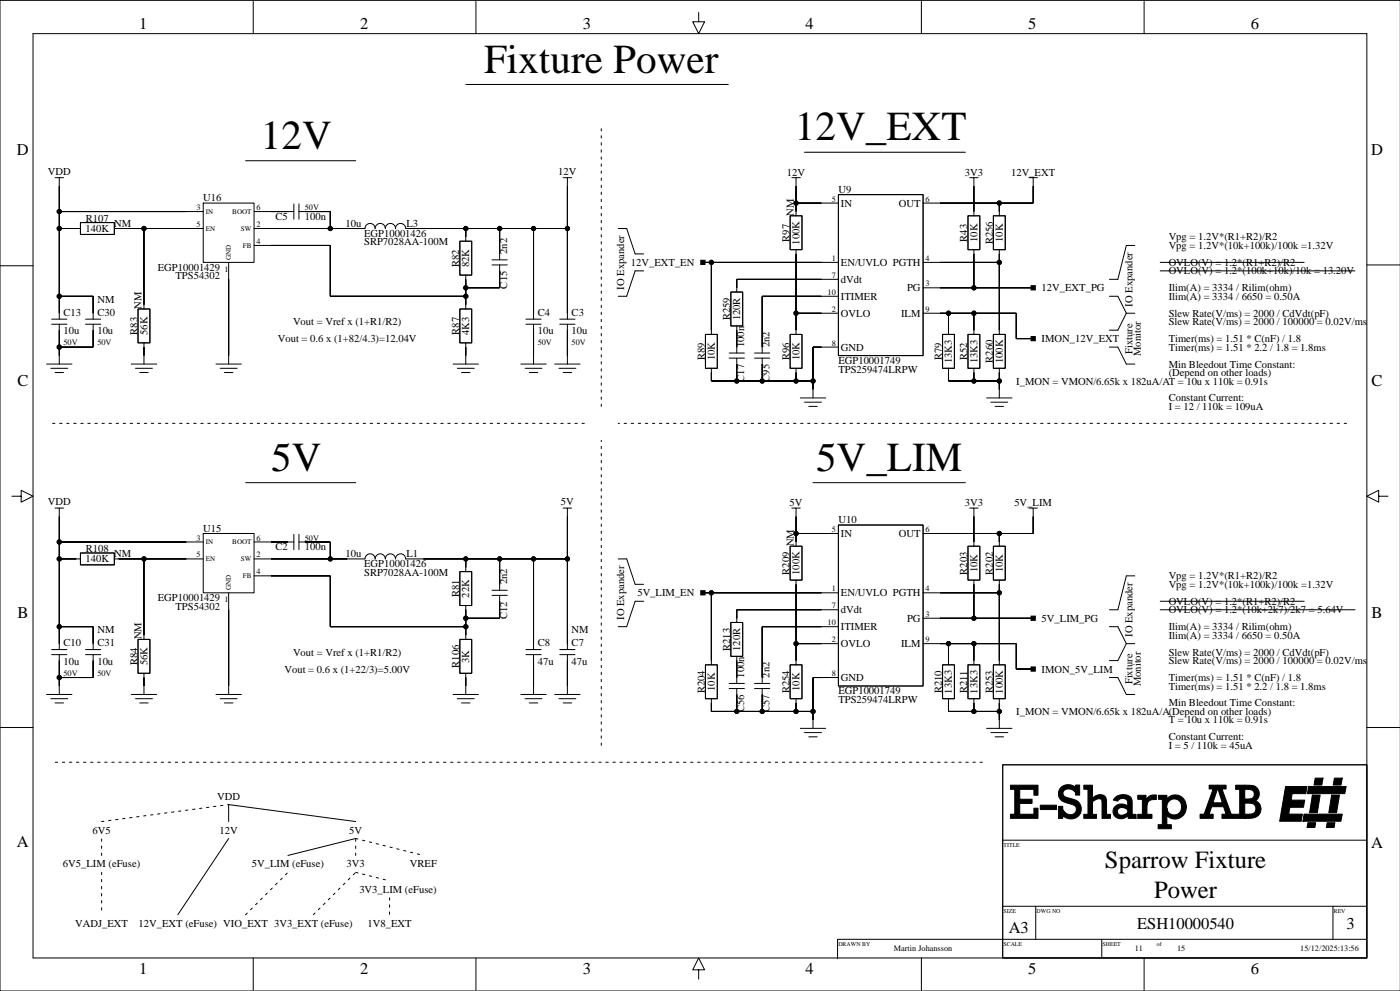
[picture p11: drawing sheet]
<svg xmlns="http://www.w3.org/2000/svg" width="420mm" height="297mm" viewBox="0 0 420 297" stroke-linecap="round" stroke-linejoin="round" font-family="sans-serif">
<g fill="none" stroke="#000" stroke-width=".3">
<path d="M9.9 10.1h400v277h-400zM75.9 .4v9.7M142.7 .4v9.7M209.5 3.7v2.8h1.8l-1.8 3.6-1.8-3.6h1.8M276.3 .4v9.7M343.1 .4v9.7M419.9 .1h-419.9v296.9h419.9M139.7 25.3h78.7M16.5 53.3h1.3v42.4M17.8 55.8h.1M17.8 53.3h1.2M73.6 48.2h33.1"/>
<path d="M168.9 53.3h1.2v42.4M170.1 55.8h.1M170.1 53.3h1.3M237.4 53.3h1.3v11.4M238.7 55.8h.1M238.7 53.3h1.3M241.2 45.6h48.3M251.4 58.3h25.4v48.3h-25.4zM290.8 53.3h1.2v11.4M292 55.8h.1M292 53.3h1.3M308.5 53.3h1.3v7.6h-33"/>
<path d="M309.8 55.8h.1M309.8 53.3h1.3M0 79.7h9.9M17.8 63.4h43.1M17.8 68.5h6.3M24.1 66.7h10.2v3.6h-10.2zM34.3 68.5h26.6M43.2 68.5v24.1M60.9 60.9h15.3v17.7h-15.3zM68.6 78.6v30.5M76.2 68.5h33.2a1.52 1.52 0 0 1 1.6-1.5 1.52 1.52 0 0 1 1.5 1.5 1.52 1.52 0 0 1 1.5-1.5 1.52 1.52 0 0 1 1.5 1.5 1.52 1.52 0 0 1 1.6-1.5 1.52 1.52 0 0 1 1.5 1.5 1.52 1.52 0 0 1 1.5-1.5 1.52 1.52 0 0 1 1.5 1.5h48.5M76.2 63.4h11.9"/>
<path d="M76.2 73.6h22.8v15.2h40.7M88.1 61.1v4.6M89.6 61.1v4.6M89.6 63.4h9.4v5.1M137.9 72.3h3.5v10.2h-3.5zM139.7 68.5v3.8M147.5 79.4h4.6M147.5 77.9h4.6M149.8 68.5v9.4M149.8 79.4v6.9h-10.1M160 68.5v27.2M185.4 68.5h2.5l2.6 7.6h2.5"/>
<path d="M210.8 78.6h40.6M213.3 78.6v21.6M236.9 64.7h3.6v10.1h-3.6zM238.7 60.9h12.7M238.7 74.8v25.4M276.8 78.6h22.9M290.3 64.7h3.5v10.1h-3.5zM292 74.8v11.5M297.9 64.7h3.5v10.1h-3.5zM299.7 60.9v3.8M299.7 74.8v25.4M340.3 73.6h-2.6l-2.5 10.1h-2.5"/>
<path d="M347.9 78.6h43.2M409.9 79.4h9.9M15.5 95.7h4.6M15.5 97.2h4.6M17.8 97.2v11.9M17.8 88.8h10.1v6.9M25.6 95.7h4.6M25.6 97.2h4.6M27.9 97.2v6.8h-10.1M41.4 92.6h3.5v10.2h-3.5zM137.9 92.6h3.5v10.2h-3.5zM139.7 82.5v10.1"/>
<path d="M157.7 95.7h4.6M157.7 97.2h4.6M160 97.2v11.9M167.9 95.7h4.5M167.9 97.2h4.5M170.1 97.2v11.9M193 81.2h-2.5l-2.6 7.6h-2.5M219.2 87.5h3.5v10.2h-3.5zM220.9 97.7v8.1M238.7 93.9h12.7M251.4 88.8h-22.9v17M251.4 83.7h-30.5v3.8"/>
<path d="M276.8 86.3h33M276.8 93.9h27.9v7.6h5.1M284.4 93.9v6.3M292 93.9v6.3M332.7 88.8h2.5l2.5 5.1M337.7 93.9h2.6M337.7 93.9l-2.5 5.1h-2.5M347.9 81.2h58.4M14 109.1h7.6M15.2 110.4h5.1M16.5 111.7h2.5M39.4 109.1h7.6"/>
<path d="M40.6 110.4h5.1M41.9 111.7h2.5M43.2 102.8v6.3M64.8 109.1h7.6M66 110.4h5.1M67.3 111.7h2.5M135.9 109.1h7.6M137.1 110.4h5.1M138.4 111.7h2.5M139.7 102.8v6.3M156.2 109.1h7.6M157.4 110.4h5.1"/>
<path d="M158.7 111.7h2.6M166.3 109.1h7.7M167.6 110.4h5.1M168.9 111.7h2.5M211.5 100.2h3.6v10.2h-3.6zM213.3 110.4v3.8h30.5M218.6 107.3h4.6M218.6 105.8h4.6M220.9 107.3v6.9M226.3 107.3h4.5M226.3 105.8h4.5M228.5 107.3v6.9"/>
<path d="M236.9 100.2h3.6v10.2h-3.6zM238.7 110.4v3.8M240 119.3h7.6M251.4 104h-7.6v15.3M282.6 100.2h3.6v10.2h-3.6zM284.4 110.4v3.8h15.3M290.3 100.2h3.5v10.2h-3.5zM292 110.4v3.8M295.8 119.3h7.7M297.9 100.2h3.5v10.2h-3.5zM299.7 110.4v8.9M332.7 104h2.5l2.5 5.1h2.6"/>
<path d="M241.2 120.5h5.1M242.5 121.8h2.6M297.1 120.5h5.1M298.4 121.8h2.5M3.6 148.7h2.7v-1.7l3.6 1.7-3.6 1.8v-1.8M16.5 152.3h1.3v42.4M17.8 154.8h.1M17.8 152.3h1.2M60.9 159.9h15.3v17.8h-15.3zM73.6 144.7h33.1M168.9 152.3h1.2v42.4M170.1 154.8h.1"/>
<path d="M170.1 152.3h1.3M237.4 152.3h1.3v11.4M238.7 154.8h.1M238.7 152.3h1.3M238.7 159.9h12.7M243.8 144.7h45.7M251.4 157.4h25.4v48.2h-25.4zM290.8 152.3h1.2v11.4M292 154.8h.1M292 152.3h1.3M299.7 159.9v3.8M308.5 152.3h1.3v7.6h-33"/>
<path d="M309.8 154.8h.1M309.8 152.3h1.3M413.4 148.7v-1.7l-3.5 1.7 3.5 1.8v-1.8h2.8M17.8 162.4h43.1M17.8 167.5h6.3M24.1 165.8h10.2v3.5h-10.2zM34.3 167.5h26.6M43.2 167.5v24.2M68.6 177.7v30.5M76.2 167.5h33.2a1.52 1.52 0 0 1 1.6-1.5 1.52 1.52 0 0 1 1.5 1.5 1.52 1.52 0 0 1 1.5-1.5 1.52 1.52 0 0 1 1.5 1.5 1.52 1.52 0 0 1 1.6-1.5 1.52 1.52 0 0 1 1.5 1.5 1.52 1.52 0 0 1 1.5-1.5 1.52 1.52 0 0 1 1.5 1.5h48.5M76.2 162.4h11.9M76.2 172.6h22.8v15.2h40.7"/>
<path d="M88.1 160.2v4.5M89.6 162.4h9.4v5.1M89.6 160.2v4.5M137.9 171.3h3.5v10.2h-3.5zM139.7 167.5v3.8M147.5 178.4h4.6M147.5 176.9h4.6M149.8 167.5v9.4M149.8 178.4v6.9h-10.1M160 167.5v27.2M185.4 167.5h2.5l2.6 7.6h2.5M210.8 177.7h40.6"/>
<path d="M213.3 177.7v21.6M236.9 163.7h3.6v10.2h-3.6zM238.7 173.9v25.4M276.8 177.7h22.9M290.3 163.7h3.5v10.2h-3.5zM292 173.9v11.4M297.9 163.7h3.5v10.2h-3.5zM299.7 173.9v25.4M340.3 172.6h-2.6l-2.5 10.2h-2.5M15.5 194.7h4.6M15.5 196.2h4.6M17.8 196.2v12"/>
<path d="M17.8 187.8h10.1v6.9M25.6 194.7h4.6M25.6 196.2h4.6M27.9 196.2v6.9h-10.1M41.4 191.7h3.5v10.1h-3.5zM137.9 191.7h3.5v10.1h-3.5zM139.7 181.5v10.2M157.7 194.7h4.6M157.7 196.2h4.6M160 196.2v12M167.9 194.7h4.5M167.9 196.2h4.5"/>
<path d="M170.1 196.2v12M193 180.2h-2.5l-2.6 7.6h-2.5M211.5 199.3h3.6v10.1h-3.6zM219.2 186.6h3.5v10.1h-3.5zM220.9 196.7v8.2M236.9 199.3h3.6v10.1h-3.6zM238.7 192.9h12.7M251.4 187.8h-22.9v17.1M251.4 182.8h-30.5v3.8M276.8 185.3h33M276.8 192.9h27.9v7.6h5.1M282.6 199.3h3.6v10.1h-3.6z"/>
<path d="M284.4 192.9v6.4M290.3 199.3h3.5v10.1h-3.5zM292 192.9v6.4M297.9 199.3h3.5v10.1h-3.5zM332.7 187.8h2.5l2.5 5.1M337.7 192.9l-2.5 5.1h-2.5M337.7 192.9h2.6M347.9 180.2h43.2M347.9 182.8h58.4M0 218.1h9.9M14 208.2h7.6M15.2 209.4h5.1"/>
<path d="M16.5 210.7h2.5M39.4 208.2h7.6M40.6 209.4h5.1M41.9 210.7h2.5M43.2 201.8v6.4M64.8 208.2h7.6M66 209.4h5.1M67.3 210.7h2.5M135.9 208.2h7.6M137.1 209.4h5.1M138.4 210.7h2.5M139.7 201.8v6.4"/>
<path d="M156.2 208.2h7.6M157.4 209.4h5.1M158.7 210.7h2.6M166.3 208.2h7.7M167.6 209.4h5.1M168.9 210.7h2.5M213.3 209.4v3.8h30.5M218.6 206.4h4.6M218.6 204.9h4.6M220.9 206.4v6.8M226.3 206.4h4.5M226.3 204.9h4.5"/>
<path d="M228.5 206.4v6.8M238.7 209.4v3.8M240 218.3h7.6M241.2 219.6h5.1M251.4 203.1h-7.6v15.2M284.4 209.4v3.8h15.3M292 209.4v3.8M295.8 218.3h7.7M297.1 219.6h5.1M299.7 209.4v8.9M332.7 203.1h2.5l2.5 5.1h2.6M409.9 218.1h9.9"/>
<path d="M242.5 220.9h2.6M298.4 220.9h2.5M300.7 229.2h109.2v57.9h-109.2zM68.6 246.3v-5.1l38.1 5.1M68.6 251.3l-15.3 22.9M106.7 251.3l-20.4 5.1M300.7 251.8h108.9M300.7 271.6h108.9M310.6 271.6v9.9M399.7 271.6v9.9M75.9 287.1v9.7M142.7 287.1v9.7"/>
<path d="M209.5 290.7h1.8l-1.8-3.6-1.8 3.6h1.8v2.8M276.3 287.1v9.7M330.4 281.5v5.6M343.1 287.1v9.7M409.6 281.5h-158.5v5.9"/>
<circle cx="17.8" cy="68.5" r=".63"/>
<circle cx="17.8" cy="63.4" r=".63"/>
<circle cx="43.2" cy="68.5" r=".63"/>
<circle cx="99" cy="68.5" r=".63"/>
<circle cx="139.7" cy="68.5" r=".63"/>
<circle cx="149.8" cy="68.5" r=".63"/>
<circle cx="160" cy="68.5" r=".63"/>
<circle cx="170.1" cy="68.5" r=".63"/>
<circle cx="213.3" cy="78.6" r=".63"/>
<circle cx="238.7" cy="60.9" r=".63"/>
<circle cx="299.7" cy="78.6" r=".63"/>
<circle cx="299.7" cy="60.9" r=".63"/>
<circle cx="17.8" cy="88.8" r=".63"/>
<circle cx="139.7" cy="88.8" r=".63"/>
<circle cx="139.7" cy="86.3" r=".63"/>
<circle cx="238.7" cy="93.9" r=".63"/>
<circle cx="284.4" cy="93.9" r=".63"/>
<circle cx="292" cy="93.9" r=".63"/>
<circle cx="292" cy="86.3" r=".63"/>
<circle cx="17.8" cy="104" r=".63"/>
<circle cx="220.9" cy="114.2" r=".63"/>
<circle cx="228.5" cy="114.2" r=".63"/>
<circle cx="238.7" cy="114.2" r=".63"/>
<circle cx="243.8" cy="114.2" r=".63"/>
<circle cx="292" cy="114.2" r=".63"/>
<circle cx="299.7" cy="114.2" r=".63"/>
<circle cx="238.7" cy="159.9" r=".63"/>
<circle cx="299.7" cy="159.9" r=".63"/>
<circle cx="17.8" cy="167.5" r=".63"/>
<circle cx="17.8" cy="162.4" r=".63"/>
<circle cx="43.2" cy="167.5" r=".63"/>
<circle cx="99" cy="167.5" r=".63"/>
<circle cx="139.7" cy="167.5" r=".63"/>
<circle cx="149.8" cy="167.5" r=".63"/>
<circle cx="160" cy="167.5" r=".63"/>
<circle cx="170.1" cy="167.5" r=".63"/>
<circle cx="213.3" cy="177.7" r=".63"/>
<circle cx="299.7" cy="177.7" r=".63"/>
<circle cx="17.8" cy="187.8" r=".63"/>
<circle cx="139.7" cy="187.8" r=".63"/>
<circle cx="139.7" cy="185.3" r=".63"/>
<circle cx="238.7" cy="192.9" r=".63"/>
<circle cx="284.4" cy="192.9" r=".63"/>
<circle cx="292" cy="185.3" r=".63"/>
<circle cx="292" cy="192.9" r=".63"/>
<circle cx="17.8" cy="203.1" r=".63"/>
<circle cx="220.9" cy="213.2" r=".63"/>
<circle cx="228.5" cy="213.2" r=".63"/>
<circle cx="238.7" cy="213.2" r=".63"/>
<circle cx="243.8" cy="213.2" r=".63"/>
<circle cx="292" cy="213.2" r=".63"/>
<circle cx="299.7" cy="213.2" r=".63"/>
</g>
<g fill="#000" stroke="#000" stroke-width=".3">
<path d="M17.8 55.8v7.6z" fill-rule="evenodd"/>
<path d="M170.1 55.8v12.7z" fill-rule="evenodd"/>
<path d="M238.7 55.8v5.1z" fill-rule="evenodd"/>
<path d="M292 55.8v7.6z" fill-rule="evenodd"/>
<path d="M309.8 55.8v5.1z" fill-rule="evenodd"/>
<path d="M17.8 63.4v5.1z" fill-rule="evenodd"/>
<path d="M17.8 68.5v20.3z" fill-rule="evenodd"/>
<path d="M17.8 68.5h5.1z" fill-rule="evenodd"/>
<path d="M35.6 68.5h7.6z" fill-rule="evenodd"/>
<path d="M43.2 68.5v22.8z" fill-rule="evenodd"/>
<path d="M43.2 68.5h12.7z" fill-rule="evenodd"/>
<path d="M17.8 63.4h38.1z" fill-rule="evenodd"/>
<path d="M81.3 63.4h5z" fill-rule="evenodd"/>
<path d="M91.4 63.4h7.6z" fill-rule="evenodd"/>
<path d="M99 63.4v5.1z" fill-rule="evenodd"/>
<path d="M81.3 68.5h17.7z" fill-rule="evenodd"/>
<path d="M81.3 73.6h17.7z" fill-rule="evenodd"/>
<path d="M99 73.6v15.2z" fill-rule="evenodd"/>
<path d="M99 68.5h5.1z" fill-rule="evenodd"/>
<path d="M139.7 68.5v2.5z" fill-rule="evenodd"/>
<path d="M127 68.5h12.7z" fill-rule="evenodd"/>
<path d="M149.8 68.5v7.6z" fill-rule="evenodd"/>
<path d="M139.7 68.5h10.1z" fill-rule="evenodd"/>
<path d="M160 68.5v25.4z" fill-rule="evenodd"/>
<path d="M149.8 68.5h10.2z" fill-rule="evenodd"/>
<path d="M170.1 68.5v25.4z" fill-rule="evenodd"/>
<path d="M160 68.5h10.1z" fill-rule="evenodd"/>
<path d="M210.1 78h1.3v1.3h-1.3z" fill-rule="evenodd"/>
<path d="M210.8 78.6h2.5z" fill-rule="evenodd"/>
<path d="M213.3 78.6v20.4z" fill-rule="evenodd"/>
<path d="M238.7 60.9v2.5z" fill-rule="evenodd"/>
<path d="M238.7 76.1v17.8z" fill-rule="evenodd"/>
<path d="M238.7 60.9h7.6z" fill-rule="evenodd"/>
<path d="M213.3 78.6h33z" fill-rule="evenodd"/>
<path d="M292 76.1v10.2z" fill-rule="evenodd"/>
<path d="M299.7 60.9v2.5z" fill-rule="evenodd"/>
<path d="M281.9 60.9h17.8z" fill-rule="evenodd"/>
<path d="M281.9 78.6h17.8z" fill-rule="evenodd"/>
<path d="M299.7 78.6v20.4z" fill-rule="evenodd"/>
<path d="M299.7 76.1v2.5z" fill-rule="evenodd"/>
<path d="M299.7 60.9h10.1z" fill-rule="evenodd"/>
<path d="M17.8 88.8v5.1z" fill-rule="evenodd"/>
<path d="M17.8 99v5z" fill-rule="evenodd"/>
<path d="M27.9 88.8v5.1z" fill-rule="evenodd"/>
<path d="M17.8 88.8h10.1z" fill-rule="evenodd"/>
<path d="M27.9 99v5z" fill-rule="evenodd"/>
<path d="M68.6 83.7v22.9z" fill-rule="evenodd"/>
<path d="M139.7 88.8v2.5z" fill-rule="evenodd"/>
<path d="M139.7 86.3v2.5z" fill-rule="evenodd"/>
<path d="M99 88.8h40.7z" fill-rule="evenodd"/>
<path d="M139.7 83.7v2.6z" fill-rule="evenodd"/>
<path d="M149.8 81.2v5.1z" fill-rule="evenodd"/>
<path d="M139.7 86.3h10.1z" fill-rule="evenodd"/>
<path d="M160 99v7.6z" fill-rule="evenodd"/>
<path d="M170.1 99v7.6z" fill-rule="evenodd"/>
<path d="M220.9 99v5z" fill-rule="evenodd"/>
<path d="M220.9 83.7v2.6z" fill-rule="evenodd"/>
<path d="M228.5 88.8v15.2z" fill-rule="evenodd"/>
<path d="M238.7 93.9v5.1z" fill-rule="evenodd"/>
<path d="M238.7 93.9h7.6z" fill-rule="evenodd"/>
<path d="M220.9 83.7h25.4z" fill-rule="evenodd"/>
<path d="M228.5 88.8h17.8z" fill-rule="evenodd"/>
<path d="M281.9 93.9h2.5z" fill-rule="evenodd"/>
<path d="M284.4 93.9v5.1z" fill-rule="evenodd"/>
<path d="M281.9 86.3h10.1z" fill-rule="evenodd"/>
<path d="M292 93.9v5.1z" fill-rule="evenodd"/>
<path d="M284.4 93.9h7.6z" fill-rule="evenodd"/>
<path d="M292 93.9h12.7z" fill-rule="evenodd"/>
<path d="M304.7 93.9v7.6z" fill-rule="evenodd"/>
<path d="M309.2 85.6h1.2v1.3h-1.2z" fill-rule="evenodd"/>
<path d="M292 86.3h17.8z" fill-rule="evenodd"/>
<path d="M17.8 104v2.6z" fill-rule="evenodd"/>
<path d="M17.8 104h10.1z" fill-rule="evenodd"/>
<path d="M43.2 104v2.6z" fill-rule="evenodd"/>
<path d="M139.7 104v2.6z" fill-rule="evenodd"/>
<path d="M213.3 111.7v2.5z" fill-rule="evenodd"/>
<path d="M220.9 109.1v5.1z" fill-rule="evenodd"/>
<path d="M213.3 114.2h7.6z" fill-rule="evenodd"/>
<path d="M220.9 114.2h7.6z" fill-rule="evenodd"/>
<path d="M228.5 109.1v5.1z" fill-rule="evenodd"/>
<path d="M238.7 111.7v2.5z" fill-rule="evenodd"/>
<path d="M228.5 114.2h10.2z" fill-rule="evenodd"/>
<path d="M243.8 104v10.2z" fill-rule="evenodd"/>
<path d="M238.7 114.2h5.1z" fill-rule="evenodd"/>
<path d="M243.8 114.2v2.5z" fill-rule="evenodd"/>
<path d="M243.8 104h2.5z" fill-rule="evenodd"/>
<path d="M284.4 111.7v2.5z" fill-rule="evenodd"/>
<path d="M292 111.7v2.5z" fill-rule="evenodd"/>
<path d="M284.4 114.2h7.6z" fill-rule="evenodd"/>
<path d="M299.7 111.7v2.5z" fill-rule="evenodd"/>
<path d="M292 114.2h7.7z" fill-rule="evenodd"/>
<path d="M299.7 114.2v2.5z" fill-rule="evenodd"/>
<path d="M309.2 100.9h1.2v1.2h-1.2z" fill-rule="evenodd"/>
<path d="M304.7 101.5h5.1z" fill-rule="evenodd"/>
<path d="M17.8 154.8v7.6z" fill-rule="evenodd"/>
<path d="M170.1 154.8v12.7z" fill-rule="evenodd"/>
<path d="M238.7 159.9v2.5z" fill-rule="evenodd"/>
<path d="M238.7 154.8v5.1z" fill-rule="evenodd"/>
<path d="M238.7 159.9h7.6z" fill-rule="evenodd"/>
<path d="M292 154.8v7.6z" fill-rule="evenodd"/>
<path d="M299.7 159.9v2.5z" fill-rule="evenodd"/>
<path d="M281.9 159.9h17.8z" fill-rule="evenodd"/>
<path d="M309.8 154.8v5.1z" fill-rule="evenodd"/>
<path d="M299.7 159.9h10.1z" fill-rule="evenodd"/>
<path d="M17.8 162.4v5.1z" fill-rule="evenodd"/>
<path d="M17.8 167.5v20.3z" fill-rule="evenodd"/>
<path d="M17.8 167.5h5.1z" fill-rule="evenodd"/>
<path d="M35.6 167.5h7.6z" fill-rule="evenodd"/>
<path d="M43.2 167.5v22.9z" fill-rule="evenodd"/>
<path d="M43.2 167.5h12.7z" fill-rule="evenodd"/>
<path d="M17.8 162.4h38.1z" fill-rule="evenodd"/>
<path d="M81.3 162.4h5z" fill-rule="evenodd"/>
<path d="M91.4 162.4h7.6z" fill-rule="evenodd"/>
<path d="M99 162.4v5.1z" fill-rule="evenodd"/>
<path d="M81.3 167.5h17.7z" fill-rule="evenodd"/>
<path d="M99 172.6v15.2z" fill-rule="evenodd"/>
<path d="M81.3 172.6h17.7z" fill-rule="evenodd"/>
<path d="M99 167.5h5.1z" fill-rule="evenodd"/>
<path d="M139.7 167.5v2.6z" fill-rule="evenodd"/>
<path d="M127 167.5h12.7z" fill-rule="evenodd"/>
<path d="M139.7 167.5h10.1z" fill-rule="evenodd"/>
<path d="M149.8 167.5v7.6z" fill-rule="evenodd"/>
<path d="M149.8 167.5h10.2z" fill-rule="evenodd"/>
<path d="M160 167.5v25.4z" fill-rule="evenodd"/>
<path d="M160 167.5h10.1z" fill-rule="evenodd"/>
<path d="M170.1 167.5v25.4z" fill-rule="evenodd"/>
<path d="M210.1 177.1h1.3v1.2h-1.3z" fill-rule="evenodd"/>
<path d="M210.8 177.7h2.5z" fill-rule="evenodd"/>
<path d="M213.3 177.7v20.3z" fill-rule="evenodd"/>
<path d="M238.7 175.1v17.8z" fill-rule="evenodd"/>
<path d="M213.3 177.7h33z" fill-rule="evenodd"/>
<path d="M292 175.1v10.2z" fill-rule="evenodd"/>
<path d="M299.7 175.1v2.6z" fill-rule="evenodd"/>
<path d="M281.9 177.7h17.8z" fill-rule="evenodd"/>
<path d="M299.7 177.7v20.3z" fill-rule="evenodd"/>
<path d="M17.8 198v5.1z" fill-rule="evenodd"/>
<path d="M17.8 187.8v5.1z" fill-rule="evenodd"/>
<path d="M27.9 198v5.1z" fill-rule="evenodd"/>
<path d="M27.9 187.8v5.1z" fill-rule="evenodd"/>
<path d="M17.8 187.8h10.1z" fill-rule="evenodd"/>
<path d="M68.6 182.8v22.8z" fill-rule="evenodd"/>
<path d="M139.7 185.3v2.5z" fill-rule="evenodd"/>
<path d="M139.7 187.8v2.6z" fill-rule="evenodd"/>
<path d="M99 187.8h40.7z" fill-rule="evenodd"/>
<path d="M139.7 182.8v2.5z" fill-rule="evenodd"/>
<path d="M149.8 180.2v5.1z" fill-rule="evenodd"/>
<path d="M139.7 185.3h10.1z" fill-rule="evenodd"/>
<path d="M160 198v7.6z" fill-rule="evenodd"/>
<path d="M170.1 198v7.6z" fill-rule="evenodd"/>
<path d="M220.9 198v5.1z" fill-rule="evenodd"/>
<path d="M220.9 182.8v2.5z" fill-rule="evenodd"/>
<path d="M228.5 187.8v15.3z" fill-rule="evenodd"/>
<path d="M238.7 192.9v5.1z" fill-rule="evenodd"/>
<path d="M238.7 192.9h7.6z" fill-rule="evenodd"/>
<path d="M220.9 182.8h25.4z" fill-rule="evenodd"/>
<path d="M228.5 187.8h17.8z" fill-rule="evenodd"/>
<path d="M284.4 192.9v5.1z" fill-rule="evenodd"/>
<path d="M281.9 192.9h2.5z" fill-rule="evenodd"/>
<path d="M281.9 185.3h10.1z" fill-rule="evenodd"/>
<path d="M284.4 192.9h7.6z" fill-rule="evenodd"/>
<path d="M292 192.9v5.1z" fill-rule="evenodd"/>
<path d="M304.7 192.9v7.6z" fill-rule="evenodd"/>
<path d="M292 192.9h12.7z" fill-rule="evenodd"/>
<path d="M309.2 184.7h1.2v1.2h-1.2z" fill-rule="evenodd"/>
<path d="M292 185.3h17.8z" fill-rule="evenodd"/>
<path d="M17.8 203.1v2.5z" fill-rule="evenodd"/>
<path d="M17.8 203.1h10.1z" fill-rule="evenodd"/>
<path d="M43.2 203.1v2.5z" fill-rule="evenodd"/>
<path d="M139.7 203.1v2.5z" fill-rule="evenodd"/>
<path d="M213.3 210.7v2.5z" fill-rule="evenodd"/>
<path d="M220.9 208.2v5z" fill-rule="evenodd"/>
<path d="M213.3 213.2h7.6z" fill-rule="evenodd"/>
<path d="M228.5 208.2v5z" fill-rule="evenodd"/>
<path d="M220.9 213.2h7.6z" fill-rule="evenodd"/>
<path d="M238.7 210.7v2.5z" fill-rule="evenodd"/>
<path d="M228.5 213.2h10.2z" fill-rule="evenodd"/>
<path d="M238.7 213.2h5.1z" fill-rule="evenodd"/>
<path d="M243.8 213.2v2.6z" fill-rule="evenodd"/>
<path d="M243.8 203.1v10.1z" fill-rule="evenodd"/>
<path d="M243.8 203.1h2.5z" fill-rule="evenodd"/>
<path d="M284.4 210.7v2.5z" fill-rule="evenodd"/>
<path d="M292 210.7v2.5z" fill-rule="evenodd"/>
<path d="M284.4 213.2h7.6z" fill-rule="evenodd"/>
<path d="M299.7 213.2v2.6z" fill-rule="evenodd"/>
<path d="M292 213.2h7.7z" fill-rule="evenodd"/>
<path d="M299.7 210.7v2.5z" fill-rule="evenodd"/>
<path d="M309.2 199.9h1.2v1.3h-1.2z" fill-rule="evenodd"/>
<path d="M304.7 200.5h5.1z" fill-rule="evenodd"/>
<path d="M393.5 238.3h2.4l-.9 5.3h-2.3z" fill-rule="evenodd"/>
<path d="M394.4 233.2h2.3l-.3 2.1h-2.4z" fill-rule="evenodd"/>
<path d="M399.3 238.3h2.4l-.9 5.3h-2.3z" fill-rule="evenodd"/>
<path d="M392.4 235.7h11.3l-.4 2.2h-11.3z" fill-rule="evenodd"/>
<path d="M400.1 233.2h2.4l-.4 2.1h-2.3z" fill-rule="evenodd"/>
<path d="M303 235.4h8.3v3h-1.3v-1.8h-4.2v3h3.7v1.2h-3.7v3.3h4.2v-1.9h1.3v3.1h-8.3v-1.2h1.3v-7.5h-1.3z" fill-rule="evenodd"/>
<path d="M311.9 241.3h4.9v1.3h-4.9z" fill-rule="evenodd"/>
<path d="M318.1 236.1a3.4 3.4 0 0 1 4.4-.1v-.7h1.2v3h-1.2a1.9 1.9 0 0 0-2.1-1.8 1.37 1.37 0 0 0-1.7 1.3 1.37 1.37 0 0 0 1.6 1.4l1.1 .2a3.1 3.1 0 0 1 2.6 4.3 3.1 3.1 0 0 1-4.9 1.1l-.4-.3v.8h-1.3v-3.6h1.3a2.36 2.36 0 0 0 2.3 2.5 1.61 1.61 0 0 0 1.8-1.6 1.61 1.61 0 0 0-1.8-1.6l-1-.3a2.79 2.79 0 0 1-2.4-1.7 2.79 2.79 0 0 1 .5-2.9z" fill-rule="evenodd"/>
<path d="M325 235.4h2.6v3.8a2.57 2.57 0 0 1 3.9-.3l.3 1.2v4h1.2v1.2h-2.5l-.1-4.9-.2-.8a1.58 1.58 0 0 0-2.1 .4l-.5 .3v3.8h1.2v1.2h-3.8v-1.2h1.2v-7.5h-1.2z" fill-rule="evenodd"/>
<path d="M334.5 239a3.3 3.3 0 0 1 4.7 .2l.3 1.1v3.8h1.2v1.2h-2.4l-.1-2.6a1.8 1.8 0 0 0-3.1 .2 1.32 1.32 0 0 0 .6 1.4 1.32 1.32 0 0 0 1.5-.1l.9-.7v1.1a2.39 2.39 0 0 1-3.2 .6 2.39 2.39 0 0 1-.8-3.2 2.93 2.93 0 0 1 4.1-.4l-.1-1.4-.4-.5a1.85 1.85 0 0 0-2.6 .4l-1.3-.3z" fill-rule="evenodd"/>
<path d="M341.2 238.4h2.4v1.5l.5-.8 .7-.6 1.9-.2v1.3a2.04 2.04 0 0 0-2.7 1.6l-.1 2.9h1.5v1.2h-4.2v-1.2h1.4v-4.5h-1.4z" fill-rule="evenodd"/>
<path d="M347.4 238.4h2.5v1.1a3.4 3.4 0 0 1 4.4-.7 3.4 3.4 0 0 1 1.3 4.3 3.4 3.4 0 0 1-5.7 1.3v-2.1l.4 1a2.29 2.29 0 0 0 3.2 .3 2.29 2.29 0 0 0 .3-3.2 2.29 2.29 0 0 0-3.2-.3l-.6 .8-.1 .8v5.5h1.3v1.2h-3.9v-1.2h1.2v-7.6h-1.1z" fill-rule="evenodd"/>
<path d="M362.6 235.4h2.5v1.1l-1.4 4.1h2.8l-1.4-4.1v-1.1h2.6v1.1h-1.3l2.8 7.6h1.1v1.2h-3.9v-1.2h1.3l-.8-2.3h-3.6l-.7 2.3h1.2v1.2h-3.9v-1.2h1.2l2.7-7.6h-1.2z" fill-rule="evenodd"/>
<path d="M370.5 235.4h2.7v4.1h1a1.51 1.51 0 0 0 1.9-1.5 1.51 1.51 0 0 0-1.9-1.4h-.9v-1.2h.5a3 3 0 0 1 3.7 1.7 2.38 2.38 0 0 1-1.1 2.9 2.77 2.77 0 0 1 1.6 3.4 2.77 2.77 0 0 1-3.3 1.9h-1.4v-1.2l1.5-.1a1.68 1.68 0 0 0 1.8-1.8 1.68 1.68 0 0 0-2.2-1.5h-1.2v4.6h-2.7v-1.2h1.2v-7.5h-1.2z" fill-rule="evenodd"/>
<path d="M385.5 235.7h6.4l-.3 2.2h-4.1l-.4 1.9h4.1l-.3 2.2h-4.1l-.4 2h4.1l-.3 2.2h-6.5z" fill-rule="evenodd"/>
<path d="M391 244h11.5l-.4 2.2h-11.4z" fill-rule="evenodd"/>
<path d="M392.2 246.6h2.3l-.2 1.4h-2.3z" fill-rule="evenodd"/>
<path d="M398 246.6h2.3l-.2 1.4h-2.4z" fill-rule="evenodd"/>
<circle cx="17.8" cy="68.5" r=".63"/>
<circle cx="17.8" cy="63.4" r=".63"/>
<circle cx="43.2" cy="68.5" r=".63"/>
<circle cx="99" cy="68.5" r=".63"/>
<circle cx="139.7" cy="68.5" r=".63"/>
<circle cx="149.8" cy="68.5" r=".63"/>
<circle cx="160" cy="68.5" r=".63"/>
<circle cx="170.1" cy="68.5" r=".63"/>
<circle cx="213.3" cy="78.6" r=".63"/>
<circle cx="238.7" cy="60.9" r=".63"/>
<circle cx="299.7" cy="78.6" r=".63"/>
<circle cx="299.7" cy="60.9" r=".63"/>
<circle cx="17.8" cy="88.8" r=".63"/>
<circle cx="139.7" cy="88.8" r=".63"/>
<circle cx="139.7" cy="86.3" r=".63"/>
<circle cx="238.7" cy="93.9" r=".63"/>
<circle cx="284.4" cy="93.9" r=".63"/>
<circle cx="292" cy="93.9" r=".63"/>
<circle cx="292" cy="86.3" r=".63"/>
<circle cx="17.8" cy="104" r=".63"/>
<circle cx="220.9" cy="114.2" r=".63"/>
<circle cx="228.5" cy="114.2" r=".63"/>
<circle cx="238.7" cy="114.2" r=".63"/>
<circle cx="243.8" cy="114.2" r=".63"/>
<circle cx="292" cy="114.2" r=".63"/>
<circle cx="299.7" cy="114.2" r=".63"/>
<circle cx="238.7" cy="159.9" r=".63"/>
<circle cx="299.7" cy="159.9" r=".63"/>
<circle cx="17.8" cy="167.5" r=".63"/>
<circle cx="17.8" cy="162.4" r=".63"/>
<circle cx="43.2" cy="167.5" r=".63"/>
<circle cx="99" cy="167.5" r=".63"/>
<circle cx="139.7" cy="167.5" r=".63"/>
<circle cx="149.8" cy="167.5" r=".63"/>
<circle cx="160" cy="167.5" r=".63"/>
<circle cx="170.1" cy="167.5" r=".63"/>
<circle cx="213.3" cy="177.7" r=".63"/>
<circle cx="299.7" cy="177.7" r=".63"/>
<circle cx="17.8" cy="187.8" r=".63"/>
<circle cx="139.7" cy="187.8" r=".63"/>
<circle cx="139.7" cy="185.3" r=".63"/>
<circle cx="238.7" cy="192.9" r=".63"/>
<circle cx="284.4" cy="192.9" r=".63"/>
<circle cx="292" cy="185.3" r=".63"/>
<circle cx="292" cy="192.9" r=".63"/>
<circle cx="17.8" cy="203.1" r=".63"/>
<circle cx="220.9" cy="213.2" r=".63"/>
<circle cx="228.5" cy="213.2" r=".63"/>
<circle cx="238.7" cy="213.2" r=".63"/>
<circle cx="243.8" cy="213.2" r=".63"/>
<circle cx="292" cy="213.2" r=".63"/>
<circle cx="299.7" cy="213.2" r=".63"/>
</g>
<g fill="none" stroke="#000" stroke-width=".3" stroke-dasharray=".7 1.4">
<path d="M175.2 126.9h-160M180.3 121.8v-83.8M403.8 126.9h-218.4M180.3 223.4v-91.4M294.6 228.5h-279.4M30.5 246.3l38.1-5.1M30.5 256.4v-5.1M106.7 256.4v-5.1M106.7 251.3l20.3 5.1M30.5 261.5v12.7M73.6 274.2l12.7-12.7M94 274.2l12.7-12.7"/>
<path d="M106.7 261.5l10.1 2.5M116.8 269.1v5.1"/>
</g>
<g font-size="12.3">
<text x="145.1" y="21.8">Fixture Power</text>
<text x="78.2" y="44.6">12V</text>
<text x="238.4" y="42.1">12V_EXT</text>
<text x="81.3" y="141.1">5V</text>
<text x="244.7" y="141.1">5V_LIM</text>
</g>
<g font-size="7.4">
<text x="331.3" y="260.2">Sparrow Fixture</text>
<text x="346.1" y="269">Power</text>
</g>
<g font-size="4.9">
<text x="41.7" y="8.7">1</text>
<text x="108" y="8.7">2</text>
<text x="174.7" y="8.7">3</text>
<text x="241.5" y="8.7">4</text>
<text x="308.3" y="8.7">5</text>
<text x="375.1" y="8.7">6</text>
<text x="5.1" y="46.5">D</text>
<text x="411.1" y="46.5">D</text>
<text x="5.2" y="115.8">C</text>
<text x="411.3" y="115.8">C</text>
<text x="5.2" y="185.2">B</text>
<text x="411.3" y="185.2">B</text>
<text x="5.1" y="254">A</text>
<text x="411.1" y="254.2">A</text>
<text x="302.5" y="279.6">A3</text>
<text x="341" y="278.4">ESH10000540</text>
<text x="403.8" y="278.4">3</text>
<text x="41.7" y="291.8">1</text>
<text x="108" y="291.8">2</text>
<text x="174.7" y="291.8">3</text>
<text x="241.5" y="291.8">4</text>
<text x="308.3" y="291.8">5</text>
<text x="375.1" y="291.8">6</text>
</g>
<g font-size="3.2">
<text x="14.3" y="52.4">VDD</text>
<text x="167.4" y="52.4">12V</text>
<text x="236" y="52.7">12V</text>
<text x="289.3" y="52.7">3V3</text>
<text x="303.2" y="52.7">12V_EXT</text>
<text x="251.4" y="57.8">U9</text>
<text x="60.9" y="60.3">U16</text>
<text x="82.6" y="66">C5</text>
<text x="91.4" y="66">100n</text>
<text x="238" y="64.7" transform="rotate(-90 238 64.7)">NM</text>
<text x="252.2" y="61.9">IN</text>
<text x="269.5" y="61.9">OUT</text>
<text x="25.7" y="69.5">140K</text>
<text x="25.8" y="66.4">R107</text>
<text x="34.3" y="67.9">NM</text>
<text x="103.6" y="67.9">10u</text>
<text x="109.2" y="71">EGP10001426</text>
<text x="121.9" y="67.9">L3</text>
<text x="109.2" y="73.6">SRP7028AA-100M</text>
<text x="152.1" y="76.1" transform="rotate(-90 152.1 76.1)">2n2</text>
<text x="236.7" y="72.4" transform="rotate(-90 236.7 72.4)">R97</text>
<text x="239.8" y="73.3" transform="rotate(-90 239.8 73.3)">100K</text>
<text x="290.1" y="72.4" transform="rotate(-90 290.1 72.4)">R43</text>
<text x="293.1" y="72.5" transform="rotate(-90 293.1 72.5)">10K</text>
<text x="297.7" y="73.2" transform="rotate(-90 297.7 73.2)">R256</text>
<text x="300.7" y="72.5" transform="rotate(-90 300.7 72.5)">10K</text>
<text x="350.4" y="72.1">Vpg = 1.2V*(R1+R2)/R2</text>
<text x="350.4" y="74.6">Vpg = 1.2V*(10k+100k)/100k =1.32V</text>
<text x="47.3" y="81.2">EGP10001429</text>
<text x="52.6" y="83.7">TPS54302</text>
<text x="137.7" y="80" transform="rotate(-90 137.7 80)">R82</text>
<text x="140.7" y="80.1" transform="rotate(-90 140.7 80.1)">82K</text>
<text x="189.2" y="79.7">12V_EXT_EN</text>
<text x="252.2" y="79.7">EN/UVLO PGTH</text>
<text x="350.4" y="79.7">OVLO(V) = 1.2*(R1+R2)/R2</text>
<text x="350.4" y="82.2">OVLO(V) = 1.2*(100k+10k)/10k = 13.20V</text>
<text x="152.1" y="86.5" transform="rotate(-90 152.1 86.5)">C15</text>
<text x="187.2" y="86.8" transform="rotate(-90 187.2 86.8)">IO Expander</text>
<text x="252.2" y="84.8">dVdt</text>
<text x="252.2" y="89.9">ITIMER</text>
<text x="272" y="87.3">PG</text>
<text x="312.3" y="87.3">12V_EXT_PG</text>
<text x="350.4" y="87.3">Ilim(A) = 3334 / Rilim(ohm)</text>
<text x="350.4" y="89.9">Ilim(A) = 3334 / 6650 = 0.50A</text>
<text x="19" y="94.6">C13</text>
<text x="29.2" y="94.6">C30</text>
<text x="29.2" y="90.8">NM</text>
<text x="42.5" y="92.6" transform="rotate(-90 42.5 92.6)">NM</text>
<text x="161.3" y="94.6">C4</text>
<text x="171.4" y="94.6">C3</text>
<text x="252.2" y="94.9">OVLO</text>
<text x="270.2" y="94.9">ILM</text>
<text x="339.6" y="91.9" transform="rotate(-90 339.6 91.9)">IO Expander</text>
<text x="350.4" y="94.9">Slew Rate(V/ms) = 2000 / CdVdt(pF)</text>
<text x="19" y="100.2">10u</text>
<text x="29.2" y="100.2">10u</text>
<text x="41.2" y="100.3" transform="rotate(-90 41.2 100.3)">R83</text>
<text x="44.2" y="100.4" transform="rotate(-90 44.2 100.4)">56K</text>
<text x="87.9" y="97.5">Vout = Vref x (1+R1/R2)</text>
<text x="137.7" y="100.3" transform="rotate(-90 137.7 100.3)">R87</text>
<text x="140.7" y="100.4" transform="rotate(-90 140.7 100.4)">4K3</text>
<text x="161.3" y="100.2">10u</text>
<text x="171.4" y="100.2">10u</text>
<text x="219" y="96.1" transform="rotate(-90 219 96.1)">R259</text>
<text x="222" y="96.1" transform="rotate(-90 222 96.1)">120R</text>
<text x="350.4" y="97.5">Slew Rate(V/ms) = 2000 / 100000 = 0.02V/ms</text>
<text x="83.3" y="102.6">Vout = 0.6 x (1+82/4.3)=12.04V</text>
<text x="211.3" y="108" transform="rotate(-90 211.3 108)">R89</text>
<text x="223.2" y="104" transform="rotate(-90 223.2 104)">100n</text>
<text x="230.8" y="104" transform="rotate(-90 230.8 104)">2n2</text>
<text x="236.7" y="108" transform="rotate(-90 236.7 108)">R96</text>
<text x="252.2" y="105.1">GND</text>
<text x="282.4" y="108" transform="rotate(-90 282.4 108)">R79</text>
<text x="290.1" y="108" transform="rotate(-90 290.1 108)">R52</text>
<text x="312.3" y="102.6">IMON_12V_EXT</text>
<text x="339.6" y="106.1" transform="rotate(-90 339.6 106.1)">Fixture</text>
<text x="342.1" y="106.7" transform="rotate(-90 342.1 106.7)">Monitor</text>
<text x="350.4" y="102.6">Timer(ms) = 1.51 * C(nF) / 1.8</text>
<text x="350.4" y="105.1">Timer(ms) = 1.51 * 2.2 / 1.8 = 1.8ms</text>
<text x="214.4" y="108" transform="rotate(-90 214.4 108)">10K</text>
<text x="239.8" y="108" transform="rotate(-90 239.8 108)">10K</text>
<text x="251.4" y="109.1">EGP10001749</text>
<text x="251.4" y="111.7">TPS259474LRPW</text>
<text x="285.5" y="108.8" transform="rotate(-90 285.5 108.8)">13K3</text>
<text x="293.1" y="108.8" transform="rotate(-90 293.1 108.8)">13K3</text>
<text x="297.7" y="108.8" transform="rotate(-90 297.7 108.8)">R260</text>
<text x="300.7" y="108.8" transform="rotate(-90 300.7 108.8)">100K</text>
<text x="350.4" y="110.2">Min Bleedout Time Constant:</text>
<text x="350.4" y="112.7">(Depend on other loads)</text>
<text x="223.2" y="114.4" transform="rotate(-90 223.2 114.4)">C17</text>
<text x="230.8" y="114.4" transform="rotate(-90 230.8 114.4)">C95</text>
<text x="304.7" y="115.3">I_MON = VMON/6.65k x 182uA/AT = 10u x 110k = 0.91s</text>
<text x="350.4" y="120.3">Constant Current:</text>
<text x="350.4" y="122.9">I = 12 / 110k = 109uA</text>
<text x="14.3" y="151.5">VDD</text>
<text x="168.2" y="151.5">5V</text>
<text x="236.8" y="151.7">5V</text>
<text x="289.3" y="151.7">3V3</text>
<text x="304.2" y="151.7">5V_LIM</text>
<text x="60.9" y="159.3">U15</text>
<text x="251.4" y="156.8">U10</text>
<text x="252.2" y="161">IN</text>
<text x="269.5" y="161">OUT</text>
<text x="25.8" y="165.4">R108</text>
<text x="34.3" y="167">NM</text>
<text x="82.6" y="165">C2</text>
<text x="91.4" y="165">100n</text>
<text x="103.6" y="167">10u</text>
<text x="121.9" y="167">L1</text>
<text x="238" y="163.7" transform="rotate(-90 238 163.7)">NM</text>
<text x="25.7" y="168.6">140K</text>
<text x="109.2" y="170.1">EGP10001426</text>
<text x="109.2" y="172.6">SRP7028AA-100M</text>
<text x="236.7" y="172.2" transform="rotate(-90 236.7 172.2)">R209</text>
<text x="239.8" y="172.3" transform="rotate(-90 239.8 172.3)">100K</text>
<text x="290.1" y="172.2" transform="rotate(-90 290.1 172.2)">R203</text>
<text x="293.1" y="171.5" transform="rotate(-90 293.1 171.5)">10K</text>
<text x="297.7" y="172.2" transform="rotate(-90 297.7 172.2)">R202</text>
<text x="300.7" y="171.5" transform="rotate(-90 300.7 171.5)">10K</text>
<text x="350.4" y="173.7">Vpg = 1.2V*(R1+R2)/R2</text>
<text x="137.7" y="179.1" transform="rotate(-90 137.7 179.1)">R81</text>
<text x="140.7" y="179.2" transform="rotate(-90 140.7 179.2)">22K</text>
<text x="152.1" y="175.1" transform="rotate(-90 152.1 175.1)">2n2</text>
<text x="191.1" y="178.7">5V_LIM_EN</text>
<text x="252.2" y="178.7">EN/UVLO PGTH</text>
<text x="350.4" y="176.2">Vpg = 1.2V*(10k+100k)/100k =1.32V</text>
<text x="47.3" y="180.2">EGP10001429</text>
<text x="52.6" y="182.8">TPS54302</text>
<text x="152.1" y="185.5" transform="rotate(-90 152.1 185.5)">C12</text>
<text x="187.2" y="185.8" transform="rotate(-90 187.2 185.8)">IO Expander</text>
<text x="252.2" y="183.8">dVdt</text>
<text x="350.4" y="181.3">OVLO(V) = 1.2*(R1+R2)/R2</text>
<text x="350.4" y="183.8">OVLO(V) = 1.2*(10k+2k7)/2k7 = 5.64V</text>
<text x="29.2" y="189.8">NM</text>
<text x="42.5" y="191.7" transform="rotate(-90 42.5 191.7)">NM</text>
<text x="171.4" y="189.8">NM</text>
<text x="252.2" y="188.9">ITIMER</text>
<text x="272" y="186.4">PG</text>
<text x="312.3" y="186.4">5V_LIM_PG</text>
<text x="339.6" y="190.9" transform="rotate(-90 339.6 190.9)">IO Expander</text>
<text x="350.4" y="188.9">Ilim(A) = 3334 / Rilim(ohm)</text>
<text x="350.4" y="191.4">Ilim(A) = 3334 / 6650 = 0.50A</text>
<text x="19" y="193.6">C10</text>
<text x="29.2" y="193.6">C31</text>
<text x="87.9" y="196.5">Vout = Vref x (1+R1/R2)</text>
<text x="161.3" y="193.6">C8</text>
<text x="171.4" y="193.6">C7</text>
<text x="219" y="195.1" transform="rotate(-90 219 195.1)">R213</text>
<text x="222" y="195.1" transform="rotate(-90 222 195.1)">120R</text>
<text x="252.2" y="194">OVLO</text>
<text x="270.2" y="194">ILM</text>
<text x="350.4" y="196.5">Slew Rate(V/ms) = 2000 / CdVdt(pF)</text>
<text x="19" y="199.3">10u</text>
<text x="29.2" y="199.3">10u</text>
<text x="41.2" y="199.4" transform="rotate(-90 41.2 199.4)">R84</text>
<text x="44.2" y="199.5" transform="rotate(-90 44.2 199.5)">56K</text>
<text x="85.3" y="201.6">Vout = 0.6 x (1+22/3)=5.00V</text>
<text x="137.7" y="200.2" transform="rotate(-90 137.7 200.2)">R106</text>
<text x="140.7" y="198.7" transform="rotate(-90 140.7 198.7)">3K</text>
<text x="161.3" y="199.3">47u</text>
<text x="171.4" y="199.3">47u</text>
<text x="223.2" y="203.1" transform="rotate(-90 223.2 203.1)">100n</text>
<text x="230.8" y="203.1" transform="rotate(-90 230.8 203.1)">2n2</text>
<text x="312.3" y="201.6">IMON_5V_LIM</text>
<text x="350.4" y="199.1">Slew Rate(V/ms) = 2000 / 100000 = 0.02V/ms</text>
<text x="211.3" y="207.8" transform="rotate(-90 211.3 207.8)">R204</text>
<text x="214.4" y="207.1" transform="rotate(-90 214.4 207.1)">10K</text>
<text x="236.7" y="207.8" transform="rotate(-90 236.7 207.8)">R254</text>
<text x="239.8" y="207.1" transform="rotate(-90 239.8 207.1)">10K</text>
<text x="251.4" y="208.2">EGP10001749</text>
<text x="252.2" y="204.1">GND</text>
<text x="282.4" y="207.8" transform="rotate(-90 282.4 207.8)">R210</text>
<text x="285.5" y="207.9" transform="rotate(-90 285.5 207.9)">13K3</text>
<text x="290.1" y="207.8" transform="rotate(-90 290.1 207.8)">R211</text>
<text x="293.1" y="207.9" transform="rotate(-90 293.1 207.9)">13K3</text>
<text x="297.7" y="207.8" transform="rotate(-90 297.7 207.8)">R253</text>
<text x="300.7" y="207.9" transform="rotate(-90 300.7 207.9)">100K</text>
<text x="339.6" y="205.1" transform="rotate(-90 339.6 205.1)">Fixture</text>
<text x="342.1" y="205.7" transform="rotate(-90 342.1 205.7)">Monitor</text>
<text x="350.4" y="204.1">Timer(ms) = 1.51 * C(nF) / 1.8</text>
<text x="350.4" y="206.7">Timer(ms) = 1.51 * 2.2 / 1.8 = 1.8ms</text>
<text x="223.2" y="213.5" transform="rotate(-90 223.2 213.5)">C56</text>
<text x="230.8" y="213.5" transform="rotate(-90 230.8 213.5)">C57</text>
<text x="251.4" y="210.7">TPS259474LRPW</text>
<text x="304.7" y="214.3">I_MON = VMON/6.65k x 182uA/A(Depend on other loads)</text>
<text x="350.4" y="211.7">Min Bleedout Time Constant:</text>
<text x="350.4" y="216.8">T = 10u x 110k = 0.91s</text>
<text x="350.4" y="221.9">Constant Current:</text>
<text x="350.4" y="224.4">I = 5 / 110k = 45uA</text>
<text x="65.1" y="239.7">VDD</text>
<text x="27.7" y="249.8">6V5</text>
<text x="65.8" y="249.8">12V</text>
<text x="104.7" y="249.8">5V</text>
<text x="18.9" y="260">6V5_LIM (eFuse)</text>
<text x="75.5" y="260">5V_LIM (eFuse)</text>
<text x="103.9" y="260">3V3</text>
<text x="122.9" y="260">VREF</text>
<text x="107.8" y="267.6">3V3_LIM (eFuse)</text>
<text x="22.5" y="277.8">VADJ_EXT</text>
<text x="41.6" y="277.8">12V_EXT (eFuse) VIO_EXT 3V3_EXT (eFuse)</text>
<text x="110.2" y="277.8">1V8_EXT</text>
</g>
<g font-size="2.5">
<text x="58.9" y="63">3</text>
<text x="76.9" y="63">6</text>
<text x="91.4" y="63">50V</text>
<text x="249.4" y="60.4">5</text>
<text x="277.6" y="60.4">6</text>
<text x="58.9" y="68.1">5</text>
<text x="76.9" y="68.1">2</text>
<text x="76.9" y="73.1">4</text>
<text x="67.3" y="81.4">1</text>
<text x="249.4" y="83.3">7</text>
<text x="249.4" y="78.2">1</text>
<text x="277.6" y="78.2">4</text>
<text x="248.2" y="88.4">10</text>
<text x="277.6" y="85.8">3</text>
<text x="249.4" y="93.4">2</text>
<text x="277.6" y="93.4">9</text>
<text x="19" y="103.5">50V</text>
<text x="29.2" y="103.5">50V</text>
<text x="161.3" y="103.5">50V</text>
<text x="171.4" y="103.5">50V</text>
<text x="249.4" y="103.6">8</text>
<text x="249.4" y="159.5">5</text>
<text x="277.6" y="159.5">6</text>
<text x="58.9" y="162">3</text>
<text x="58.9" y="167.1">5</text>
<text x="76.9" y="162">6</text>
<text x="76.9" y="167.1">2</text>
<text x="91.4" y="162">50V</text>
<text x="76.9" y="172.2">4</text>
<text x="249.4" y="177.2">1</text>
<text x="277.6" y="177.2">4</text>
<text x="67.3" y="180.4">1</text>
<text x="249.4" y="182.3">7</text>
<text x="277.6" y="184.9">3</text>
<text x="248.2" y="187.4">10</text>
<text x="249.4" y="192.5">2</text>
<text x="277.6" y="192.5">9</text>
<text x="19" y="202.5">50V</text>
<text x="29.2" y="202.5">50V</text>
<text x="249.4" y="202.6">8</text>
<text x="268.1" y="285.2">Martin Johansson</text>
<text x="340.3" y="285.2">11</text>
<text x="353" y="285.2">15</text>
<text x="389.9" y="285.2">15/12/2025:13:56</text>
</g>
<g font-size="2.1">
<text x="61.7" y="64.1">IN</text>
<text x="69.7" y="64.1">BOOT</text>
<text x="61.7" y="69.2">EN</text>
<text x="72.2" y="69.2">SW</text>
<text x="69.3" y="77.9" transform="rotate(-90 69.3 77.9)">GND</text>
<text x="72.8" y="74.3">FB</text>
<text x="61.7" y="163.2">IN</text>
<text x="69.7" y="163.2">BOOT</text>
<text x="61.7" y="168.2">EN</text>
<text x="72.2" y="168.2">SW</text>
<text x="72.8" y="173.3">FB</text>
<text x="69.3" y="176.9" transform="rotate(-90 69.3 176.9)">GND</text>
</g>
<g font-size="1.8">
<text x="300.9" y="253.8">TITLE</text>
<text x="300.9" y="273.6">SIZE</text>
<text x="310.8" y="273.6">DWG NO</text>
<text x="400" y="273.6">REV</text>
<text x="251.4" y="283.5">DRAWN BY</text>
<text x="300.9" y="283.5">SCALE</text>
<text x="330.6" y="283.5">SHEET</text>
<text x="346.9" y="283.7">of</text>
</g>
</svg>
